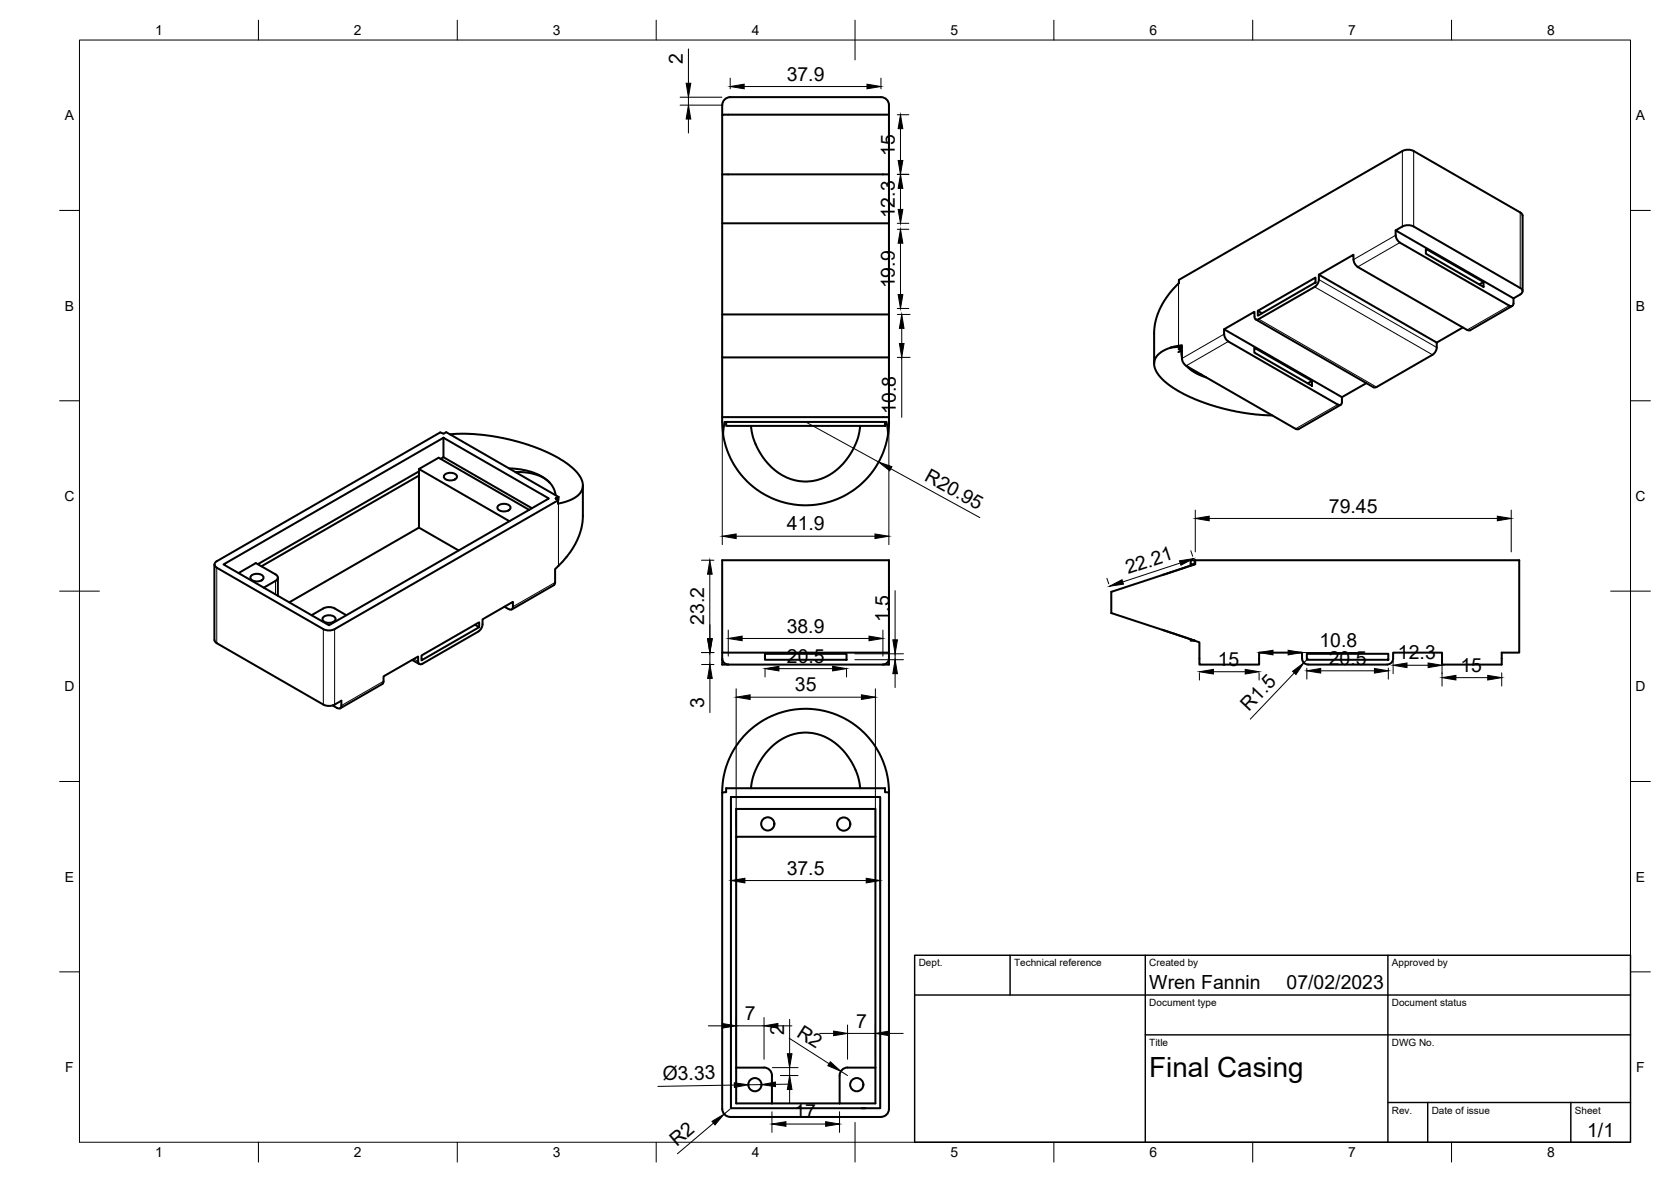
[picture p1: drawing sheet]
<svg xmlns="http://www.w3.org/2000/svg" width="420mm" height="297mm" viewBox="0 0 420 297" stroke-linecap="round" stroke-linejoin="round" font-family="sans-serif">
<!-- layer: Visible -->
<g fill="none" stroke="#000" stroke-width=".51">
<path d="M181.6 28.8v-2.4a2 2 0 0 1 2-2h37.9a2 2 0 0 1 2 2v2.4M223.5 28.8v77.7l-.2 2.5M223.5 28.8h-41.9v77.2l.2 3M181.6 43.8h41.9M181.6 56.1h41.9M350.9 57.9a5 5 0 0 1 3.1-1.3l1.5 .3 26.8 15.5a.88 .88 0 0 1 .5 .8 .88 .88 0 0 1-.6 .8l-1.6 1zM350.9 57.9v1.2M350.9 59.1l.2 .9 .9 .9M181.6 79h41.9M296.3 71.2l.1-.9 56.2-32.3 1.4-.4 1.5 .4 27.2 15.8 .1 .4v19M296.4 71.1l-2.2 2.5-1.5 2.1-1.1 2-.8 2-.6 3.3v8.4M316.3 78.1l14.5-8.3v1.2l-14.5 8.3z"/>
<path d="M316.3 78.1l1 .6M331.6 70.3v-1.3l8.7-5a2.85 2.85 0 0 0 1.1 3.1l27.5 15.8M331.6 69l29.7 17.1M331.6 70.3l-.2 .8-.8 1-14.1 8.1a.65 .65 0 0 1-.8 .1 .65 .65 0 0 1-.3-.7v-1.3l-7.6 4.4v1.3M352 61l27.5 15.8a.64 .64 0 0 0 .8 .1 .64 .64 0 0 0 .3-.7v-1.2M358.5 62.5l14.5 8.4v1.2l-14.5-8.3zM373 70.9l-1 .6M380.2 76.9l-10.6 6.1-.7-.1M181.6 89.8h41.9M294.4 87.4l-2.1 .9-1.4 1.1-.5 1-.2 1.2 .2 1.1 1 1.6 1.3 1.4 2.4 1.8 2.4 1.5 2.9 1.3 5.9 2 6.6 1.5 7 .6M294.4 87.3l2.8-.6 .1 3.8 .3 .8 .7 .6M296.8 87.2l.2 .1-.2-.1-2.4 .2"/>
<path d="M297.1 88.2l.1 1.4M297.1 88.2l-.8 .3M297.2 87.4l-.2-.1-.7 .4 .9 .5M298.2 91.9l27.6 15.8 .7 .1M298.5 92.1l2.2 1.7 2.6 1.1M298.6 92.1l1.4 1.1 2.2 1M307.8 82.7l29.6 17.1M307.8 84l.2 .8 .8 1 27.6 15.9a.64 .64 0 0 0 .7 0 .64 .64 0 0 0 .3-.7v-1.2l6.2-3.5M315.4 87.4l14.5 8.3v1.3l-14.5-8.4zM315.7 80.3l29.9 17.1 .5-.1 14.1-8.2 .6-.6a3.2 3.2 0 0 0 .5-2.4l6.5-3.8M329.9 95.7l-1.1 .6M105.3 119.5v-1.6l5-2.9 22.8 13.1"/>
<path d="M105.3 119.5v13.1l-32.6 18.8M105.3 119.5l-39.6 22.8M105.3 118.5l-40.5 23.3M105.3 117.9l22.8 13.1M111.5 114.9l22.3 12.8M111.5 114.9l-.7 .4M111.5 110v4.9M111.8 119.3a2.16 2.16 0 0 1 3.1 .3 1.43 1.43 0 0 1-1.9 1.1 1.27 1.27 0 0 1-1.4-1.1zM113.1 109.1l4.6-.1 6.1 .6 6.8 1.5 5.4 1.8 4.3 2.1 2.6 1.7 1.3 1.1 1.3 1.4 .8 1.4 .3 1.2-.3 1.3-.8 1.2-1.1 .8-2.1 1-2 .5v-.9l-56.2 32.4M128 117.7l3.1 .3 2.4 .5 1.9 .8 1.6 .9a5.9 5.9 0 0 1 2.7 4.2M129.6 118.6l3.3 .2 2.1 .5 1.8 .9 1.4 1.1M181.6 104.8h41.9"/>
<path d="M182.6 106h39.9v1h-39.9zM182.6 106h-.4a11.3 11.3 0 0 0 .7 7.2l1.2 2.8 1.7 2.7 2.2 2.4 2.3 1.9 2.2 1.4 3.7 1.6 3.5 .8 3.3 .2 3.1-.3 3.2-.8 3.1-1.3 2.6-1.7 2.6-2.3 2.1-2.5 1.6-2.8 1.4-3.4a9.6 9.6 0 0 0 .2-5.9h-.4M188.8 107a15.8 15.8 0 0 0 11.2 13.7l.2 .1a13.2 13.2 0 0 0 13.9-7.1l.7-1.4a13.9 13.9 0 0 0 1.5-5.3M337.1 101.7l-10.6 6.2M105.3 132.6l10 5.7M125.2 127.1a2.16 2.16 0 0 1 3.2 .3 1.43 1.43 0 0 1-1.9 1.1 1.27 1.27 0 0 1-1.4-1.1zM139.7 125.3l.7-.4v.8zM140.4 124.9l-28.2-16.3-.7 .4-.8-.3-56.2 32.3M140.5 124.9h-.1M146.6 122l-.1 8.5-.5 2.8-.8 2.3-1.2 2.3-1.9 2.5-2.5 2.6v3.4M53.9 141.8v19M54.5 142.7l26.8 15.4"/>
<path d="M54.5 141a.86 .86 0 0 0-.6 .8 .86 .86 0 0 0 .6 .9M56.2 141.8l55.3-31.8 26.5 15.3-55.3 31.8zM60 144l4.3-2.5 5 2.8a.86 .86 0 0 1 .6 .9 .86 .86 0 0 1-.6 .8l-3 1.7M63.1 144.7a2.16 2.16 0 0 1 3.2 .3 1.43 1.43 0 0 1-1.9 1.1 1.27 1.27 0 0 1-1.4-1.1zM69.9 145.2v4.5M81.2 155.1a2.16 2.16 0 0 1 3.2 .3 1.43 1.43 0 0 1-1.9 1.1 1.27 1.27 0 0 1-1.4-1.1zM81.3 152.9l-3 1.7M81.3 152.9l1.4-.3 1.4 .3M81.3 158.1l1.4 .3 1.4-.3M84.1 152.9l3 1.7M119.4 157l1.1 .6M121.3 156.9l-.2 .8-.8 1-14.1 8.1a.65 .65 0 0 1-.7 .1 .65 .65 0 0 1-.4-.7v-1.2l-8.7 5v1.5l-.3 .4-10.6 6.1"/>
<path d="M129 152.5v-1.3l-7.7 4.4v1.3M129 152.5l-.1 .3a.61 .61 0 0 1-1 .3l-1.1-.6M139.3 147.1l-10.6 6.1M139.6 146.4l-.3 .6M181.6 140.8h41.9v23.2h-41.9zM292.3 158.3l8.1 2.7M299.4 140.8h1.1v1h-1.1zM299.4 141.8v.3M300.4 140.8v1l-8.1 2.7M300.5 140.8h81.5v23.2h-4.4v3h-15v-3h-12.3v1.5a1.49 1.49 0 0 1-1.5 1.5h-19.9a1.54 1.54 0 0 1-1.5-1.5v-1.5h-10.8v3h-15v-5.6l-1.2-.4M300.5 141.8l-21.1 6.9v5.4l21 6.9M53.9 160.8l.2 .5 .4 .3 26.8 15.5"/>
<path d="M81.3 177.1l1.4 .3 1.4-.3M83.6 177.3l1.2 .6M84.1 177.1l1.7-1v1.6a.61 .61 0 0 1-1 .2M103.6 165.8l1.9 1.1M106 164.7l14.5-8.3v1.2l-14.5 8.4zM181.6 164v3h41.9v-3M181.6 165.5a1.49 1.49 0 0 0 1.5 1.5M192.3 164.3h20.6v1.5h-20.6zM223.5 165.5a1.49 1.49 0 0 1-1.5 1.5M299.4 160.7v.3h1M328.6 164.3h20.5v1.5h-20.5zM181.6 199.2l1-.1v-1h39.9v1l1 .1"/>
<path d="M187.6 184.4l1.7-1.5 2.1-1.6 2.5-1.3 2.2-.9 2.5-.6 2.9-.4h2.1l2.6 .3 3.1 .8 2.4 1 3.8 2.3 2.2 2.1 1.7 2 1.6 2.6 1 2 1.1 3.9 .4 3.5v80.1a2.04 2.04 0 0 1-2 2h-37.9a2 2 0 0 1-2-2v-80.6l.5-3.5 1.1-3.6 1.9-3.6zM188.8 198.1a15.8 15.8 0 0 1 11.2-13.7l.2-.1a13.2 13.2 0 0 1 13.9 7.1l.6 1.1a13.8 13.8 0 0 1 1.6 5.6M183.8 200.3h37.5v78.2h-37.5zM185.1 210.3v-7h35v74h-35v-9M220.1 210.3h-35v58M185.1 268.3h7a2 2 0 0 1 2 2v7M216.6 278.5h1M220.1 268.3h-7a2 2 0 0 0-2 2v7"/>
<circle cx="193.1" cy="207" r="1.66"/>
<circle cx="212.1" cy="207.1" r="1.66"/>
<circle cx="189.8" cy="272.6" r="1.66"/>
<circle cx="215.4" cy="272.6" r="1.66"/>
</g>
<!-- layer: Visible Narrow -->
<g fill="none" stroke="#000" stroke-width=".25">
<path d="M352.6 38v18.9M355.5 38v18.9M350.9 59.1l-10.6 6.1M382.2 53.4v19M296.3 71.2v15.7M330.6 72.1l29.6 17.1M331.6 70.3l29.7 17M352 61l-10.6 6.1M379.5 76.8l-10.6 6.1M307.8 84l-10.6 6.1M308.8 85.8l-10.6 6.1M316.5 80.2l29.6 17.1"/>
<path d="M336.4 101.7l-10.6 6.1M140.4 126.5v15.7M54.5 142.7v18.9M69.3 146v3.4M81.3 158.1v19M84.1 158.1v19M139.6 146.4l-10.6 6.1M96.4 171.2l-10.6 6.1M104.1 165.6l1 .6"/>
</g>
<!-- layer: BORDER -->
<g fill="none" stroke="#000" stroke-width=".25">
<path d="M20 10.1h390v276.9h-390zM65 5.1v5M115 5.1v5M165 5.1v5M215 5.1v10M265 5.1v5M315 5.1v5M365 5.1v5M15 52.9h5M410 52.9h5M15 100.7h5M410 100.7h5"/>
<path d="M15 148.6h10M405 148.6h10M15 196.4h5M410 196.4h5M15 244.2h5M410 244.2h5M65 287v5M115 287v5M165 287v5M215 282.1v9.9M265 287v5M315 287v5"/>
<path d="M365 287v5"/>
</g>
<!-- layer: TITLEBLOCK -->
<path d="M230 240.1h180v46.9h-180zM230 250h180M254 240.1v9.9M288 240.1v46.9M349 240.1v46.9M288 260.1h122M349 277.1h61M359 277.1v9.9M395 277.1v9.9" fill="none" stroke="#000" stroke-width=".36"/>
<!-- layer: FD_Dimensions -->
<g fill="none" stroke="#000" stroke-width=".25">
<path d="M173.1 12.3v8.6M183.6 19.6v2.7M221.5 19.6v2.7M171 26.4h10.5M171 24.4h10.5M173.1 24.4v2M173.1 29.9v3.5M187.1 21.7h30.9M225.6 28.8h2.9M226.4 32.3v8M225.6 43.8h2.9M225.6 56.1h2.9"/>
<path d="M225.6 57.6h2.9M226.4 47.3v5.3M225.6 77.5h2.9M225.6 79h3.2M226.4 61.1v12.9M181.6 81.1v55.8M223.5 81.1v55.8M225.6 89.8h3.2M226.7 82.5v3.8M226.7 89.8v15.1M202.6 106l18.3 10.1M224 117.8l22.4 12.3"/>
<path d="M185.1 134.8h34.9M299.4 138.4l.5 1.4M300.5 128.2v10.5M304 130.3h72.5M380 128.2v10.5M176.4 140.8h3.1M178.5 144.3v16.2M178.5 157v3.5M183.1 158.3v6.6M222 158.3v6.6M225.1 148.4v12.4M278.3 145.3l.5 1.4"/>
<path d="M296.8 141.5l-14.5 4.7M176.4 164h3.1M176.4 167h3.1M178.5 164v3M178.5 170.5v8.6M185.1 173.1v35.1M186.6 160.5h31.9M188.6 175.2h28M192.4 167.9v2.2M195.9 168h13.5M212.9 167.9v2.2M214.9 165.8h12.3"/>
<path d="M214.9 164.3h12.3M220.1 173.1v35.1M225.1 164.3v1.5M225.1 169.3v3.5M301.6 169.1v1.8M305.1 168.8h8M316.6 169.1v1.8M320.1 164h3.8M325.4 169.1l-11 11.6M327.4 164h15.1M328.6 167.9v2.8M328.9 165.5l-1 1.1"/>
<path d="M332.1 168.6h13.5M349.1 167.9v2.8M350.3 166.1v3.2M353.8 167.2h5.3M362.6 166.1v6.3M366.1 170.3h8M377.6 169.1v3.3M183.8 202.4v21M221.3 202.4v21M187.3 221.3h30.5M178.1 257.8h3.5M185.1 255.7v10.5"/>
<path d="M185.1 257.8h7M192.1 255.7v10.5M195.6 257.8h3.5M198.5 256.2v8.6M206.1 259.7h3.5M213.1 257.6v8.6M213.1 259.7h7M220.1 257.6v8.6M223.6 259.7h3.5M183.6 278.7l-1.5 1.3M184.6 272.7l-19.2 .3M191.5 272.6h-3.3"/>
<path d="M194.1 279.4v5.2M194.2 268.3h6.5M196.2 270.3h4.5M198.4 260.9l10.1 6.4M198.5 272.4l-3.5 .1M198.5 268.3v2M198.5 273.8v3.5M211.1 279.4v5.2M211.4 269.2l1.7 1.1M179.4 282.2l-9.1 7.7M197.6 282.5h10"/>
</g>
<g fill="#000" stroke="#000" stroke-width=".25">
<path d="M173.1 26.4l.6 3.5h-1.2zM172.5 20.9h1.2l-.6 3.5zM183.6 21.7l3.5-.5v1.1zM218 21.2l3.5 .5-3.5 .6zM226.4 28.8l.6 3.5h-1.2zM225.8 40.3h1.2l-.6 3.5zM226.4 43.8l.6 3.5h-1.2zM225.8 52.6h1.2l-.6 3.5zM226.4 57.6l.6 3.5h-1.2zM225.8 74h1.2l-.6 3.5zM226.7 79l.6 3.5h-1.2zM226.1 86.3h1.2l-.6 3.5z"/>
<path d="M220.9 116.1l3.4 1.2-.6 1zM181.6 134.8l3.5-.6v1.1zM220 134.2l3.5 .6-3.5 .5zM300.5 130.3l3.5-.6v1.2zM376.5 129.7l3.5 .6-3.5 .6zM178.5 140.8l.6 3.5h-1.2zM183.1 160.5l3.5-.6v1.1zM218.5 159.9l3.5 .6-3.5 .5zM279 147.3l3.1-1.6 .4 1.1zM296.6 140.9l3.5-.5-3.2 1.6zM177.9 160.5h1.2l-.6 3.5zM178.5 167l.6 3.5h-1.2z"/>
<path d="M185.1 175.2l3.5-.6v1.2zM192.4 168l3.5-.6v1.2zM209.4 167.4l3.5 .6-3.5 .6zM216.6 174.6l3.5 .6-3.5 .6zM225.1 165.8l.6 3.5h-1.2zM224.5 160.8h1.2l-.6 3.5zM301.6 168.8l3.5-.6v1.2zM313.1 168.2l3.5 .6-3.5 .6zM316.6 164l3.5-.6v1.2zM323.9 163.4l3.5 .6-3.5 .6zM325 168.7l2.9-2.1-2 2.9zM328.6 168.6l3.5-.6v1.1z"/>
<path d="M345.6 168l3.5 .6-3.5 .5zM350.3 167.2l3.5-.6v1.2zM359.1 166.6l3.5 .6-3.5 .6zM362.6 170.3l3.5-.6v1.2zM374.1 169.7l3.5 .6-3.5 .6zM183.8 221.3l3.5-.6v1.2zM217.8 220.7l3.5 .6-3.5 .6zM181.6 257.2l3.5 .6-3.5 .6zM192.1 257.8l3.5-.6v1.2zM209.6 259.1l3.5 .6-3.5 .6zM220.1 259.7l3.5-.6v1.2zM184.6 272.1l3.6 .5-3.5 .7z"/>
<path d="M191.5 272.6l3.5-.7v1.2zM198.5 270.3l.6 3.5h-1.1zM198 264.8h1.1l-.6 3.5zM208.8 266.8l2.6 2.4-3.2-1.4zM179 281.8l3.1-1.8-2.3 2.7zM194.1 282.5l3.5-.6v1.1zM207.6 281.9l3.5 .6-3.5 .5z"/>
</g>
<text font-size="7" x="289" y="270.6">Final Casing</text>
<g font-size="4.9">
<text x="171.7" y="16.2" transform="rotate(-90 171.7 16.2)">2</text>
<text x="197.8" y="20.3">37.9</text>
<text x="225" y="39.2" transform="rotate(-90 225 39.2)">15</text>
<text x="225" y="54.9" transform="rotate(-90 225 54.9)">12.3</text>
<text x="225" y="72.5" transform="rotate(-90 225 72.5)">19.9</text>
<text x="225.3" y="104" transform="rotate(-90 225.3 104)">10.8</text>
<text x="232.2" y="120.6" transform="rotate(29 232.2 120.6)">R20.95</text>
<text x="334.1" y="128.8">79.45</text>
<text x="197.9" y="133.3">41.9</text>
<text x="283.6" y="144.3" transform="rotate(-18 283.6 144.3)">22.21</text>
<text x="177" y="157.1" transform="rotate(-90 177 157.1)">23.2</text>
<text x="197.8" y="159">38.9</text>
<text x="223.6" y="156.4" transform="rotate(-90 223.6 156.4)">1.5</text>
<text x="197.9" y="166.6">20.5</text>
<text x="306.2" y="167.4">15</text>
<text x="331.8" y="162.5">10.8</text>
<text x="334.1" y="167.1">20.5</text>
<text x="351.5" y="165.7">12.3</text>
<text x="199.9" y="173.7">35</text>
<text x="367.2" y="168.9">15</text>
<text x="177" y="177.9" transform="rotate(-90 177 177.9)">3</text>
<text x="314" y="179" transform="rotate(-46 314 179)">R1.5</text>
<text x="197.8" y="219.8">37.5</text>
<text x="289" y="248.5">Wren Fannin</text>
<text x="323.5" y="248.5">07/02/2023</text>
<text x="187.2" y="256.4">7</text>
<text x="197.1" y="260" transform="rotate(-90 197.1 260)">2</text>
<text x="200.1" y="260.3" transform="rotate(33 200.1 260.3)">R2</text>
<text x="215.2" y="258.3">7</text>
<text x="166.6" y="271.4" transform="rotate(-1 166.6 271.4)">Ø3.33</text>
<text x="199.7" y="281.1">17</text>
<text x="399.1" y="285.7">1/1</text>
<text x="170.2" y="288.2" transform="rotate(-40 170.2 288.2)">R2</text>
</g>
<g font-size="3.5">
<text x="39" y="8.8">1</text>
<text x="89" y="8.8">2</text>
<text x="139" y="8.8">3</text>
<text x="189" y="8.8">4</text>
<text x="239" y="8.8">5</text>
<text x="289" y="8.8">6</text>
<text x="339" y="8.8">7</text>
<text x="389" y="8.8">8</text>
<text x="16.3" y="30.2">A</text>
<text x="411.3" y="30.2">A</text>
<text x="16.3" y="78">B</text>
<text x="411.3" y="78">B</text>
<text x="16.2" y="125.9">C</text>
<text x="411.2" y="125.9">C</text>
<text x="16.2" y="173.7">D</text>
<text x="411.2" y="173.7">D</text>
<text x="16.3" y="221.6">E</text>
<text x="411.3" y="221.6">E</text>
<text x="16.4" y="269.4">F</text>
<text x="411.4" y="269.4">F</text>
<text x="39" y="290.8">1</text>
<text x="89" y="290.8">2</text>
<text x="139" y="290.8">3</text>
<text x="189" y="290.8">4</text>
<text x="239" y="290.8">5</text>
<text x="289" y="290.8">6</text>
<text x="339" y="290.8">7</text>
<text x="389" y="290.8">8</text>
</g>
<g font-size="2.5">
<text x="231" y="242.9">Dept.</text>
<text x="255" y="242.9">Technical reference</text>
<text x="289" y="242.9">Created by</text>
<text x="350" y="242.9">Approved by</text>
<text x="289" y="252.8">Document type</text>
<text x="350" y="252.8">Document status</text>
<text x="289" y="262.9">Title</text>
<text x="350" y="262.9">DWG No.</text>
<text x="350" y="279.9">Rev.</text>
<text x="360" y="279.9">Date of issue</text>
<text x="396" y="279.9">Sheet</text>
</g>
</svg>
